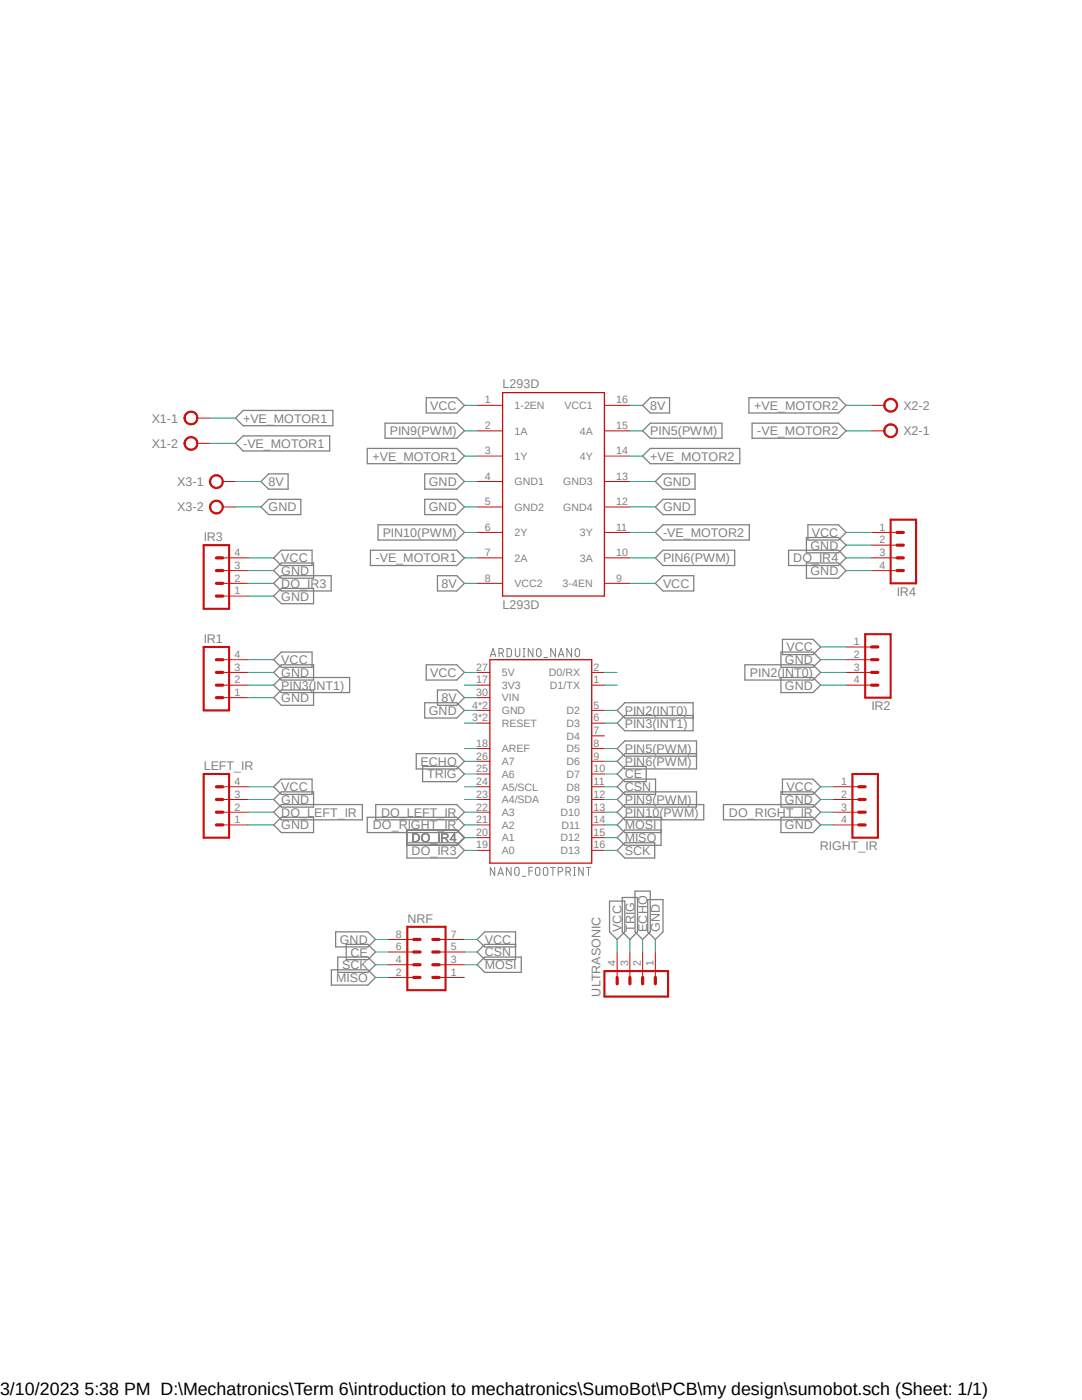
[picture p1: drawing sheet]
<svg xmlns="http://www.w3.org/2000/svg" width="216mm" height="279mm" viewBox="0 0 216 279" stroke-linecap="round" stroke-linejoin="round" font-family="sans-serif">
<path d="M29.6 74.8l156.7 124.8M186.3 74.8l-156.7 124.8" fill="none" stroke="#fff" stroke-width=".2"/>
<g fill="none" stroke="#808080" stroke-width=".2">
<path d="M97.8 131.1l.6-1.7 .5 1.7M98 130.6h.8M99.6 130.3h.4a.47 .47 0 0 0 .5-.4 .47 .47 0 0 0-.5-.5h-.4v1.7M100.1 130.3l.4 .8M101.2 129.4h.4l.4 .3 .1 .9-.2 .4-.7 .1zM102.8 129.4v1.2a.45 .45 0 0 0 .4 .4 .45 .45 0 0 0 .5-.2v-1.4M104.4 129.4h.4M104.4 131.1h.4M104.6 129.4v1.7M106.3 129.4v1.7l-.9-1.7v1.7M107.1 129.7l.2-.2a.44 .44 0 0 1 .6 .4v.7a.45 .45 0 0 1-.3 .4 .45 .45 0 0 1-.5-.2zM108.5 131.2h.8"/>
<path d="M110.8 129.4v1.7l-.9-1.7v1.7M111.4 131.1l.6-1.7 .5 1.7M111.5 130.6h.9M114 129.4v1.7l-.9-1.7v1.7M114.8 129.7l.2-.2a.44 .44 0 0 1 .7 .4v.7a.45 .45 0 0 1-.4 .4 .45 .45 0 0 1-.5-.2zM98.7 173.1v1.6l-.9-1.6v1.6M99.4 174.7l.5-1.6 .6 1.6M99.5 174.3h.8M102 173.1v1.6l-1-1.6v1.6M102.7 173.3a.46 .46 0 0 1 .5-.2 .46 .46 0 0 1 .4 .4l-.1 1a.43 .43 0 0 1-.5 .2 .43 .43 0 0 1-.3-.5zM104.2 174.9h.7M105.5 173.8h.8"/>
<path d="M106.3 173.1h-.8v1.6M106.9 173.3a.46 .46 0 0 1 .5-.2 .46 .46 0 0 1 .3 .4v.7a.45 .45 0 0 1-.4 .5 .45 .45 0 0 1-.5-.5zM108.5 173.3a.46 .46 0 0 1 .5-.2 .46 .46 0 0 1 .3 .4v.7a.45 .45 0 0 1-.4 .5 .45 .45 0 0 1-.5-.5zM109.9 173.1h.9M110.3 173.1v1.6M111.4 174h.4a.45 .45 0 0 0 .5-.4 .45 .45 0 0 0-.2-.5h-.7v1.6M112.9 174l.7-.1a.43 .43 0 0 0 .2-.5 .43 .43 0 0 0-.4-.3h-.5v1.6M113.5 174l.3 .7M114.5 173.1h.3M114.5 174.7h.3M114.6 173.1v1.6M116.4 173.1v1.6l-.9-1.6v1.6"/>
<path d="M117 173.1h.9M117.4 173.1v1.6"/>
</g>
<g fill="none" stroke="#808080" stroke-width=".25">
<path d="M85 79.4h6.1l1.6 1.5-1.6 1.5h-6.1zM129.8 79.4h3.8v3h-3.8l-1.6-1.5zM149.4 79.4h17.9l1.5 1.5-1.5 1.5h-17.9zM47 83.4l1.5-1.5h17.9v3.1h-17.9zM47 88.5l1.5-1.5h17.3v3h-17.3zM53.6 94.6h3.9v3h-3.9l-1.5-1.5zM73.3 89.5h17.8l1.6 1.5-1.6 1.5h-17.8zM76.8 84.5h14.3l1.6 1.5-1.6 1.5h-14.3zM84.8 94.6h6.3l1.6 1.5-1.6 1.5h-6.3zM84.8 99.7h6.3l1.6 1.5-1.6 1.5h-6.3zM128.2 86l1.6-1.5h14.3v3h-14.3zM129.8 89.5h17.8v3h-17.8l-1.6-1.5z"/>
<path d="M130.8 96.1l1.5-1.5h6.4v3h-6.4zM150.1 84.5h17.2l1.5 1.5-1.5 1.5h-17.2zM52.1 101.2l1.5-1.5h6.4v3h-6.4zM54.6 111.3l1.5-1.5h6.2v3.1h-6.2zM54.6 113.9l1.5-1.5h6.5v3h-6.5zM54.6 119l1.5-1.6h6.5v3.1h-6.5zM56.1 114.9h10v3h-10l-1.5-1.5zM73.9 109.8h17.2l1.6 1.5-1.6 1.6h-17.2zM75.4 104.7h15.7l1.6 1.6-1.6 1.5h-15.7zM87.3 114.9h3.8l1.6 1.5-1.6 1.5h-3.8zM130.8 111.3l1.5-1.5h14.3v3.1h-14.3zM130.8 106.3l1.5-1.6h17.2v3.1h-17.2z"/>
<path d="M130.8 101.2l1.5-1.5h6.4v3h-6.4zM130.8 116.4l1.5-1.5h6.1v3h-6.1zM157.4 109.8h9.9l1.5 1.5-1.5 1.6h-9.9zM160.9 112.4h6.4l1.5 1.5-1.5 1.5h-6.4zM160.9 107.3h6.4l1.5 1.5-1.5 1.5h-6.4zM161.2 104.7h6.1l1.5 1.6-1.5 1.5h-6.1zM54.6 134.2l1.5-1.5h6.5v3h-6.5zM54.6 136.7l1.5-1.5h13.7v3h-13.7zM54.6 139.2l1.5-1.5h6.5v3.1h-6.5zM54.6 131.7l1.5-1.6h6.2v3.1h-6.2zM85 132.7h6.1l1.6 1.5-1.6 1.5h-6.1zM87.3 137.7h3.8l1.6 1.5-1.6 1.6h-3.8z"/>
<path d="M148.6 132.7h13.6l1.5 1.5-1.5 1.5h-13.6zM155.8 135.2h6.4l1.5 1.5-1.5 1.5h-6.4zM155.8 130.1h6.4l1.5 1.6-1.5 1.5h-6.4zM156.1 127.6h6.1l1.5 1.5-1.5 1.5h-6.1zM54.6 159.6l1.5-1.6h6.5v3.1h-6.5zM54.6 157l1.5-1.5h6.2v3h-6.2zM83.1 150.4h8l1.6 1.5-1.6 1.6h-8zM84.3 153h6.8l1.6 1.5-1.6 1.5h-6.8zM84.8 140.3h6.3l1.6 1.5-1.6 1.5h-6.3zM123.1 154.5l1.6-1.5h4.2v3h-4.2zM123.1 159.6l1.6-1.6h14.3v3.1h-14.3zM124.7 155.5h6.1v3h-6.1l-1.6-1.5z"/>
<path d="M138.3 142.8h-13.6l-1.6 1.5 1.6 1.5h13.6v-5.5h-13.6l-1.6 1.5 1.6 1.5h13.6M139 150.4h-14.3l-1.6 1.5 1.6 1.6h14.3v-5.6h-14.3l-1.6 1.5 1.6 1.5h14.3M155.8 158h6.4l1.5 1.6-1.5 1.5h-6.4zM156.1 155.5h6.1l1.5 1.5-1.5 1.5h-6.1zM54.6 162.1l1.5-1.5h16.2v3h-16.2zM54.6 164.6l1.5-1.5h6.5v3.1h-6.5zM73.3 163.1h17.8l1.6 1.5-1.6 1.6h-17.8zM75 160.6h16.1l1.6 1.5-1.6 1.5h-16.1zM81.2 168.2h9.9l1.6 1.5-1.6 1.5h-9.9v-5.5h9.9l1.6 1.5-1.6 1.5h-9.9M121.6 179.8h3.1v6.2l-1.6 1.5-1.5-1.5zM123.1 169.7l1.6-1.5h5.9v3h-5.9zM124.2 179.1h3v6.9l-1.5 1.5-1.5-1.5z"/>
<path d="M124.7 160.6h15.7v3h-15.7l-1.6-1.5zM126.7 177.8h3.1v8.2l-1.6 1.5-1.5-1.5zM129.2 179.5h3.1v6.5l-1.5 1.5-1.6-1.5zM131.9 165.7h-7.2l-1.6 1.5 1.6 1.5h7.2v-5.6h-7.2l-1.6 1.5 1.6 1.6h7.2M144.4 160.6h17.8l1.5 1.5-1.5 1.5h-17.8zM155.8 163.1h6.4l1.5 1.5-1.5 1.6h-6.4zM66.1 193.5h7.3l1.5 1.6-1.5 1.5h-7.3zM67 186h6.4l1.5 1.5-1.5 1.5h-6.4zM67.4 191h6l1.5 1.5-1.5 1.6h-6zM69.1 188.5h4.3l1.5 1.5-1.5 1.5h-4.3zM95.2 192.5l1.5-1.5h7.3v3.1h-7.3zM102.9 188.5h-6.2l-1.5 1.5 1.5 1.5h6.2v-5.5h-6.2l-1.5 1.5 1.5 1.5h6.2"/>
</g>
<g fill="none" stroke="#c90d0c" stroke-width=".2">
<path d="M95.2 80.9h5.1M95.2 86h5.1M95.2 91h5.1M95.2 96.1h5.1M120.6 80.9h5.1M120.6 86h5.1M120.6 91h5.1M120.6 96.1h5.1M44.4 111.3h5.1M44.4 116.4h5.1M44.4 119h5.1M44.4 113.9h5.1"/>
<path d="M95.2 101.2h5.1M95.2 106.3h5.1M95.2 111.3h5.1M95.2 116.4h5.1M120.6 101.2h5.1M120.6 106.3h5.1M120.6 111.3h5.1M120.6 116.4h5.1M173.9 106.3h5.1M173.9 111.3h5.1M173.9 113.9h5.1M173.9 108.8h5.1"/>
<path d="M44.4 134.2h5.1M44.4 136.7h5.1M44.4 139.2h5.1M44.4 131.7h5.1M95.2 134.2h2.5M95.2 136.7h2.5M95.2 139.2h2.5M118.1 134.2h2.5M118.1 136.7h2.5M168.8 134.2h5.1M168.8 136.7h5.1M168.8 131.7h5.1"/>
<path d="M168.8 129.1h5.1M44.4 157h5.1M44.4 159.6h5.1M95.2 144.3h2.5M95.2 141.8h2.5M95.2 149.4h2.5M95.2 151.9h2.5M95.2 154.5h2.5M95.2 157h2.5M95.2 159.6h2.5M118.1 144.3h2.5M118.1 141.8h2.5"/>
<path d="M118.1 146.9h2.5M118.1 149.4h2.5M118.1 151.9h2.5M118.1 154.5h2.5M118.1 157h2.5M118.1 159.6h2.5M166.3 157h5.1M166.3 159.6h5.1M44.4 162.1h5.1M44.4 164.6h5.1M95.2 162.1h2.5M95.2 164.6h2.5"/>
<path d="M95.2 167.2h2.5M95.2 169.7h2.5M118.1 162.1h2.5M118.1 164.6h2.5M118.1 167.2h2.5M118.1 169.7h2.5M166.3 162.1h5.1M166.3 164.6h5.1M123.1 190v5.1M125.7 190v5.1M128.2 190v5.1M130.8 190v5.1"/>
</g>
<path d="M100.3 78.4h20.3v40.6h-20.3zM97.7 131.7h20.4v40.6h-20.4z" fill="none" stroke="#c90d0c" stroke-width=".25"/>
<path d="M40.6 108.8h5.1v12.7h-5.1zM177.7 103.7h5.1v12.7h-5.1zM40.6 129.1h5.1v12.7h-5.1zM172.6 126.6h5.1v12.6h-5.1zM40.6 154.5h5.1v12.7h-5.1zM170.1 154.5h5.1v12.7h-5.1zM120.6 193.8h12.7v5.1h-12.7z" fill="none" stroke="#c90d0c" stroke-width=".42"/>
<g fill="none" stroke="#c90d0c" stroke-width=".64">
<path d="M43.2 113.9h1.2M43.2 116.4h1.2M43.2 119h1.2M43.2 111.3h1.2M179 113.9h1.3M179 111.3h1.3M179 108.8h1.3M179 106.3h1.3M43.2 134.2h1.2M43.2 136.7h1.2M43.2 139.2h1.2M43.2 131.7h1.2"/>
<path d="M173.9 134.2h1.3M173.9 136.7h1.3M173.9 131.7h1.3M173.9 129.1h1.3M43.2 159.6h1.2M43.2 157h1.2M171.4 159.6h1.2M171.4 157h1.2M43.2 162.1h1.2M43.2 164.6h1.2M171.4 162.1h1.2M171.4 164.6h1.2"/>
<path d="M123.1 195.1v1.2M125.7 195.1v1.2M128.2 195.1v1.2M130.8 195.1v1.2"/>
</g>
<path d="M37 82.5a1.4 1.4 0 0 1 2.3 .2 1.4 1.4 0 0 1-.8 2.1 1.4 1.4 0 0 1-1.8-1.4h.3a1.15 1.15 0 0 1 1.5-1.1 1.15 1.15 0 0 1 .4 1.9 1.15 1.15 0 0 1-1.9-.4v-.4h-.3z" fill-rule="evenodd" fill="#c90d0c"/>
<path d="M37 82.5a1.4 1.4 0 0 1 2.3 .2 1.4 1.4 0 0 1-.8 2.1 1.4 1.4 0 0 1-1.8-1.4h.3a1.15 1.15 0 0 1 1.5-1.1 1.15 1.15 0 0 1 .4 1.9 1.15 1.15 0 0 1-1.9-.4v-.4h-.3zM39.4 83.4h2.5" fill="none" stroke="#c90d0c" stroke-width=".2"/>
<path d="M37 87.6a1.4 1.4 0 0 1 2.3 .1 1.4 1.4 0 0 1-.8 2.1 1.4 1.4 0 0 1-1.8-1.3h.3a1.15 1.15 0 0 1 1.5-1.1 1.15 1.15 0 0 1 .4 1.9 1.15 1.15 0 0 1-1.9-.4v-.4h-.3z" fill-rule="evenodd" fill="#c90d0c"/>
<path d="M37 87.6a1.4 1.4 0 0 1 2.3 .1 1.4 1.4 0 0 1-.8 2.1 1.4 1.4 0 0 1-1.8-1.3h.3a1.15 1.15 0 0 1 1.5-1.1 1.15 1.15 0 0 1 .4 1.9 1.15 1.15 0 0 1-1.9-.4v-.4h-.3zM39.4 88.5h2.5" fill="none" stroke="#c90d0c" stroke-width=".2"/>
<path d="M176.7 85a1.4 1.4 0 0 1 2.2 .2 1.4 1.4 0 0 1-.8 2.1 1.4 1.4 0 0 1-1.8-1.3h.3a1.15 1.15 0 0 1 1.5-1.2 1.15 1.15 0 0 1 .4 1.9 1.15 1.15 0 0 1-1.8-.3l-.1-.4h-.3z" fill-rule="evenodd" fill="#c90d0c"/>
<path d="M173.9 86h2.5M176.7 85a1.4 1.4 0 0 1 2.2 .2 1.4 1.4 0 0 1-.8 2.1 1.4 1.4 0 0 1-1.8-1.3h.3a1.15 1.15 0 0 1 1.5-1.2 1.15 1.15 0 0 1 .4 1.9 1.15 1.15 0 0 1-1.8-.3l-.1-.4h-.3z" fill="none" stroke="#c90d0c" stroke-width=".2"/>
<path d="M176.7 80a1.4 1.4 0 0 1 2.2 .1 1.4 1.4 0 0 1-.8 2.1 1.4 1.4 0 0 1-1.8-1.3h.3a1.15 1.15 0 0 1 1.5-1.1 1.15 1.15 0 0 1 .4 1.8 1.15 1.15 0 0 1-1.8-.3l-.1-.4h-.3z" fill-rule="evenodd" fill="#c90d0c"/>
<path d="M176.7 80a1.4 1.4 0 0 1 2.2 .1 1.4 1.4 0 0 1-.8 2.1 1.4 1.4 0 0 1-1.8-1.3h.3a1.15 1.15 0 0 1 1.5-1.1 1.15 1.15 0 0 1 .4 1.8 1.15 1.15 0 0 1-1.8-.3l-.1-.4h-.3zM173.9 80.9h2.5" fill="none" stroke="#c90d0c" stroke-width=".2"/>
<path d="M42.1 95.2a1.4 1.4 0 0 1 2.3 .2 1.4 1.4 0 0 1-.8 2.1 1.4 1.4 0 0 1-1.8-1.4h.2a1.15 1.15 0 0 1 1.6-1.1 1.15 1.15 0 0 1 .4 1.9 1.15 1.15 0 0 1-1.9-.4l-.1-.4h-.2z" fill-rule="evenodd" fill="#c90d0c"/>
<path d="M42.1 95.2a1.4 1.4 0 0 1 2.3 .2 1.4 1.4 0 0 1-.8 2.1 1.4 1.4 0 0 1-1.8-1.4h.2a1.15 1.15 0 0 1 1.6-1.1 1.15 1.15 0 0 1 .4 1.9 1.15 1.15 0 0 1-1.9-.4l-.1-.4h-.2zM44.4 96.1h2.6" fill="none" stroke="#c90d0c" stroke-width=".2"/>
<path d="M42.1 100.3a1.39 1.39 0 0 1 2.2 .2 1.39 1.39 0 0 1-.7 2 1.39 1.39 0 0 1-1.8-1.3h.2a1.15 1.15 0 0 1 1.6-1.1 1.15 1.15 0 0 1 .4 1.8 1.15 1.15 0 0 1-1.9-.3l-.1-.4h-.2z" fill-rule="evenodd" fill="#c90d0c"/>
<path d="M42.1 100.3a1.39 1.39 0 0 1 2.2 .2 1.39 1.39 0 0 1-.7 2 1.39 1.39 0 0 1-1.8-1.3h.2a1.15 1.15 0 0 1 1.6-1.1 1.15 1.15 0 0 1 .4 1.8 1.15 1.15 0 0 1-1.9-.3l-.1-.4h-.2zM44.4 101.2h2.6M77.5 195.1h5M77.5 192.5h5M77.5 190h5M77.5 187.5h5M87.6 195.1h5.1M87.6 192.5h5.1M87.6 190h5.1M87.6 187.5h5.1" fill="none" stroke="#c90d0c" stroke-width=".2"/>
<path d="M81.3 185h7.6v12.6h-7.6z" fill="none" stroke="#c90d0c" stroke-width=".42"/>
<path d="M82.5 190h1.3M82.5 192.5h1.3M82.5 195.1h1.3M82.5 187.5h1.3M86.4 190h1.2M86.4 192.5h1.2M86.4 195.1h1.2M86.4 187.5h1.2" fill="none" stroke="#c90d0c" stroke-width=".64"/>
<g fill="none" stroke="#0dab76" stroke-width=".2">
<path d="M41.9 83.4h5.1M41.9 88.5h5.1M47 96.1h5.1M92.7 91h2.5M92.7 80.9h2.5M92.7 86h2.5M92.7 96.1h2.5M125.7 91h2.5M125.7 80.9h2.5M125.7 86h2.5M125.7 96.1h5.1M168.8 80.9h5.1"/>
<path d="M168.8 86h5.1M47 101.2h5.1M49.5 111.3h5.1M49.5 113.9h5.1M49.5 119h5.1M49.5 116.4h5.1M92.7 111.3h2.5M92.7 106.3h2.5M92.7 101.2h2.5M92.7 116.4h2.5M125.7 111.3h5.1M125.7 106.3h5.1"/>
<path d="M125.7 101.2h5.1M125.7 116.4h5.1M168.8 111.3h5.1M168.8 106.3h5.1M168.8 108.8h5.1M168.8 113.9h5.1M49.5 134.2h5.1M49.5 136.7h5.1M49.5 131.7h5.1M49.5 139.2h5.1M92.7 134.2h2.5M92.7 136.7h2.5"/>
<path d="M92.7 139.2h2.5M120.6 134.2h2.5M120.6 136.7h2.5M163.7 134.2h5.1M163.7 136.7h5.1M163.7 131.7h5.1M163.7 129.1h5.1M49.5 159.6h5.1M49.5 157h5.1M92.7 141.8h2.5M92.7 144.3h2.5M92.7 154.5h2.5"/>
<path d="M92.7 151.9h2.5M92.7 159.6h2.5M92.7 149.4h2.5M92.7 157h2.5M120.6 141.8h2.5M120.6 144.3h2.5M120.6 154.5h2.5M120.6 151.9h2.5M120.6 159.6h2.5M120.6 149.4h2.5M120.6 157h2.5M163.7 159.6h2.6"/>
<path d="M163.7 157h2.6M49.5 162.1h5.1M49.5 164.6h5.1M92.7 162.1h2.5M92.7 164.6h2.5M92.7 167.2h2.5M92.7 169.7h2.5M120.6 162.1h2.5M120.6 164.6h2.5M120.6 167.2h2.5M120.6 169.7h2.5M163.7 162.1h2.6"/>
<path d="M163.7 164.6h2.6M74.9 192.5h2.6M74.9 195.1h2.6M74.9 187.5h2.6M74.9 190h2.6M92.7 192.5h2.5M92.7 187.5h2.5M92.7 190h2.5M123.1 187.5v2.5M125.7 187.5v2.5M128.2 187.5v2.5M130.8 187.5v2.5"/>
</g>
<text font-size="3.6" x="0" y="278.4">3/10/2023 5:38 PM D:\Mechatronics\Term 6\introduction to mechatronics\SumoBot\PCB\my design\sumobot.sch (Sheet: 1/1)</text>
<g font-size="2.5" fill="#808080">
<text x="100.3" y="77.3">L293D</text>
<text x="85.9" y="81.8">VCC</text>
<text x="129.8" y="81.8">8V</text>
<text x="150.5" y="81.8">+VE_MOTOR2</text>
<text x="180.3" y="81.8">X2-2</text>
<text x="30.3" y="84.3">X1-1</text>
<text x="30.3" y="89.4">X1-2</text>
<text x="48.5" y="84.3">+VE_MOTOR1</text>
<text x="48.5" y="89.4">-VE_MOTOR1</text>
<text x="77.8" y="86.9">PIN9(PWM)</text>
<text x="129.8" y="86.9">PIN5(PWM)</text>
<text x="151.1" y="86.9">-VE_MOTOR2</text>
<text x="180.3" y="86.9">X2-1</text>
<text x="74.3" y="91.9">+VE_MOTOR1</text>
<text x="129.8" y="91.9">+VE_MOTOR2</text>
<text x="35.3" y="97">X3-1</text>
<text x="53.6" y="97">8V</text>
<text x="85.6" y="97">GND</text>
<text x="132.3" y="97">GND</text>
<text x="35.3" y="102.1">X3-2</text>
<text x="53.6" y="102.1">GND</text>
<text x="76.4" y="107.1">PIN10(PWM)</text>
<text x="85.6" y="102.1">GND</text>
<text x="132.3" y="107.1">-VE_MOTOR2</text>
<text x="132.3" y="102.1">GND</text>
<text x="162" y="107.1">VCC</text>
<text x="40.6" y="108">IR3</text>
<text x="56.1" y="112.2">VCC</text>
<text x="74.9" y="112.2">-VE_MOTOR1</text>
<text x="132.3" y="112.2">PIN6(PWM)</text>
<text x="158.3" y="112.2">DO_IR4</text>
<text x="161.7" y="109.7">GND</text>
<text x="56.1" y="114.8">GND</text>
<text x="56.1" y="119.8">GND</text>
<text x="56.1" y="117.3">DO_IR3</text>
<text x="88.1" y="117.3">8V</text>
<text x="132.3" y="117.3">VCC</text>
<text x="161.7" y="114.8">GND</text>
<text x="178.9" y="119">IR4</text>
<text x="100.3" y="121.5">L293D</text>
<text x="40.6" y="128.4">IR1</text>
<text x="156.9" y="130">VCC</text>
<text x="56.1" y="137.6">PIN3(INT1)</text>
<text x="56.1" y="135.1">GND</text>
<text x="56.1" y="132.5">VCC</text>
<text x="85.9" y="135.1">VCC</text>
<text x="149.7" y="135.1">PIN2(INT0)</text>
<text x="156.6" y="132.5">GND</text>
<text x="156.6" y="137.6">GND</text>
<text x="56.1" y="140.1">GND</text>
<text x="85.6" y="142.7">GND</text>
<text x="88.1" y="140.2">8V</text>
<text x="124.7" y="142.7">PIN2(INT0)</text>
<text x="173.9" y="141.8">IR2</text>
<text x="124.7" y="145.2">PIN3(INT1)</text>
<text x="40.6" y="153.7">LEFT_IR</text>
<text x="83.9" y="152.8">ECHO</text>
<text x="85.2" y="155.4">TRIG</text>
<text x="124.7" y="150.3">PIN5(PWM)</text>
<text x="124.7" y="152.8">PIN6(PWM)</text>
<text x="124.7" y="155.4">CE</text>
<text x="56.1" y="160.4">GND</text>
<text x="56.1" y="157.9">VCC</text>
<text x="124.7" y="160.4">PIN9(PWM)</text>
<text x="124.7" y="157.9">CSN</text>
<text x="156.6" y="160.4">GND</text>
<text x="156.9" y="157.9">VCC</text>
<text x="56.1" y="163">DO_LEFT_IR</text>
<text x="56.1" y="165.5">GND</text>
<text x="74.4" y="165.5">DO_RIGHT_IR</text>
<text x="76" y="163">DO_LEFT_IR</text>
<text x="124.7" y="163">PIN10(PWM)</text>
<text x="124.7" y="165.5">MOSI</text>
<text x="145.5" y="163">DO_RIGHT_IR</text>
<text x="156.6" y="165.5">GND</text>
<text x="82.1" y="168.1">DO_IR4</text>
<text x="82.1" y="170.6">DO_IR3</text>
<text x="124.7" y="168.1">MISO</text>
<text x="124.7" y="170.6">SCK</text>
<text x="163.6" y="169.7">RIGHT_IR</text>
<text x="81.3" y="184.2">NRF</text>
<text x="124" y="186" transform="rotate(-90 124 186)">VCC</text>
<text x="126.6" y="186" transform="rotate(-90 126.6 186)">TRIG</text>
<text x="129.1" y="186" transform="rotate(-90 129.1 186)">ECHO</text>
<text x="131.7" y="186" transform="rotate(-90 131.7 186)">GND</text>
<text x="67.8" y="188.4">GND</text>
<text x="69.9" y="190.9">CE</text>
<text x="96.7" y="188.4">VCC</text>
<text x="96.7" y="190.9">CSN</text>
<text x="67.1" y="196">MISO</text>
<text x="68.3" y="193.4">SCK</text>
<text x="96.7" y="193.4">MOSI</text>
<text x="119.8" y="198.9" transform="rotate(-90 119.8 198.9)">ULTRASONIC</text>
</g>
<g font-size="2.1" fill="#808080">
<text x="96.8" y="80.5">1</text>
<text x="102.7" y="81.7">1-2EN</text>
<text x="112.6" y="81.7">VCC1</text>
<text x="122.9" y="80.5">16</text>
<text x="96.8" y="85.6">2</text>
<text x="102.7" y="86.7">1A</text>
<text x="115.7" y="86.7">4A</text>
<text x="122.9" y="85.6">15</text>
<text x="96.8" y="90.7">3</text>
<text x="96.8" y="95.8">4</text>
<text x="102.7" y="91.8">1Y</text>
<text x="115.7" y="91.8">4Y</text>
<text x="122.9" y="90.7">14</text>
<text x="122.9" y="95.8">13</text>
<text x="96.8" y="100.8">5</text>
<text x="102.7" y="96.9">GND1</text>
<text x="102.7" y="101.9">GND2</text>
<text x="112.4" y="96.9">GND3</text>
<text x="112.4" y="101.9">GND4</text>
<text x="122.9" y="100.8">12</text>
<text x="96.8" y="105.9">6</text>
<text x="102.7" y="107">2Y</text>
<text x="115.7" y="107">3Y</text>
<text x="122.9" y="105.9">11</text>
<text x="175.5" y="105.9">1</text>
<text x="46.8" y="113.5">3</text>
<text x="46.8" y="111">4</text>
<text x="96.8" y="111">7</text>
<text x="102.7" y="112.1">2A</text>
<text x="115.7" y="112.1">3A</text>
<text x="122.9" y="111">10</text>
<text x="175.5" y="108.5">2</text>
<text x="175.5" y="111">3</text>
<text x="175.5" y="113.5">4</text>
<text x="46.8" y="118.6">1</text>
<text x="46.8" y="116.1">2</text>
<text x="96.8" y="116.1">8</text>
<text x="102.7" y="117.2">VCC2</text>
<text x="112.3" y="117.2">3-4EN</text>
<text x="122.9" y="116.1">9</text>
<text x="46.8" y="131.3">4</text>
<text x="170.4" y="128.7">1</text>
<text x="170.4" y="131.3">2</text>
<text x="46.8" y="136.4">2</text>
<text x="46.8" y="133.8">3</text>
<text x="95" y="133.8">27</text>
<text x="95" y="136.4">17</text>
<text x="100.1" y="135">5V</text>
<text x="100.1" y="137.5">3V3</text>
<text x="109.5" y="135">D0/RX</text>
<text x="109.7" y="137.5">D1/TX</text>
<text x="118.4" y="133.8">2</text>
<text x="118.4" y="136.4">1</text>
<text x="170.4" y="133.8">3</text>
<text x="170.4" y="136.4">4</text>
<text x="46.8" y="138.9">1</text>
<text x="94.2" y="144">3*2</text>
<text x="94.2" y="141.4">4*2</text>
<text x="95" y="138.9">30</text>
<text x="100.1" y="142.5">GND</text>
<text x="100.1" y="140">VIN</text>
<text x="113" y="142.5">D2</text>
<text x="118.4" y="141.4">5</text>
<text x="118.4" y="144">6</text>
<text x="95" y="149.1">18</text>
<text x="100.1" y="145.1">RESET</text>
<text x="113" y="145.1">D3</text>
<text x="113" y="147.6">D4</text>
<text x="118.4" y="146.5">7</text>
<text x="118.4" y="149.1">8</text>
<text x="95" y="154.1">25</text>
<text x="95" y="151.6">26</text>
<text x="100.1" y="155.2">A6</text>
<text x="100.1" y="152.7">A7</text>
<text x="100.1" y="150.2">AREF</text>
<text x="113" y="150.2">D5</text>
<text x="113" y="152.7">D6</text>
<text x="113" y="155.2">D7</text>
<text x="118.4" y="151.6">9</text>
<text x="118.4" y="154.1">10</text>
<text x="46.8" y="161.8">2</text>
<text x="46.8" y="159.2">3</text>
<text x="46.8" y="156.7">4</text>
<text x="95" y="161.8">22</text>
<text x="95" y="159.2">23</text>
<text x="95" y="156.7">24</text>
<text x="100.1" y="160.3">A4/SDA</text>
<text x="100.1" y="157.8">A5/SCL</text>
<text x="113" y="157.8">D8</text>
<text x="113" y="160.3">D9</text>
<text x="118.4" y="156.7">11</text>
<text x="118.4" y="159.2">12</text>
<text x="118.4" y="161.8">13</text>
<text x="167.9" y="156.7">1</text>
<text x="167.9" y="159.2">2</text>
<text x="167.9" y="161.8">3</text>
<text x="46.8" y="164.3">1</text>
<text x="95" y="166.8">20</text>
<text x="95" y="164.3">21</text>
<text x="100.1" y="167.9">A1</text>
<text x="100.1" y="165.4">A2</text>
<text x="100.1" y="162.9">A3</text>
<text x="111.8" y="162.9">D10</text>
<text x="111.8" y="167.9">D12</text>
<text x="112" y="165.4">D11</text>
<text x="118.4" y="164.3">14</text>
<text x="118.4" y="166.8">15</text>
<text x="167.9" y="164.3">4</text>
<text x="95" y="169.3">19</text>
<text x="100.1" y="170.5">A0</text>
<text x="111.8" y="170.5">D13</text>
<text x="118.4" y="169.3">16</text>
<text x="79" y="189.7">6</text>
<text x="79" y="187.1">8</text>
<text x="90" y="189.7">5</text>
<text x="90" y="187.1">7</text>
<text x="79" y="194.7">2</text>
<text x="79" y="192.2">4</text>
<text x="90" y="194.7">1</text>
<text x="90" y="192.2">3</text>
<text x="122.8" y="192.7" transform="rotate(-90 122.8 192.7)">4</text>
<text x="125.3" y="192.7" transform="rotate(-90 125.3 192.7)">3</text>
<text x="127.9" y="192.7" transform="rotate(-90 127.9 192.7)">2</text>
<text x="130.4" y="192.7" transform="rotate(-90 130.4 192.7)">1</text>
</g>
</svg>
